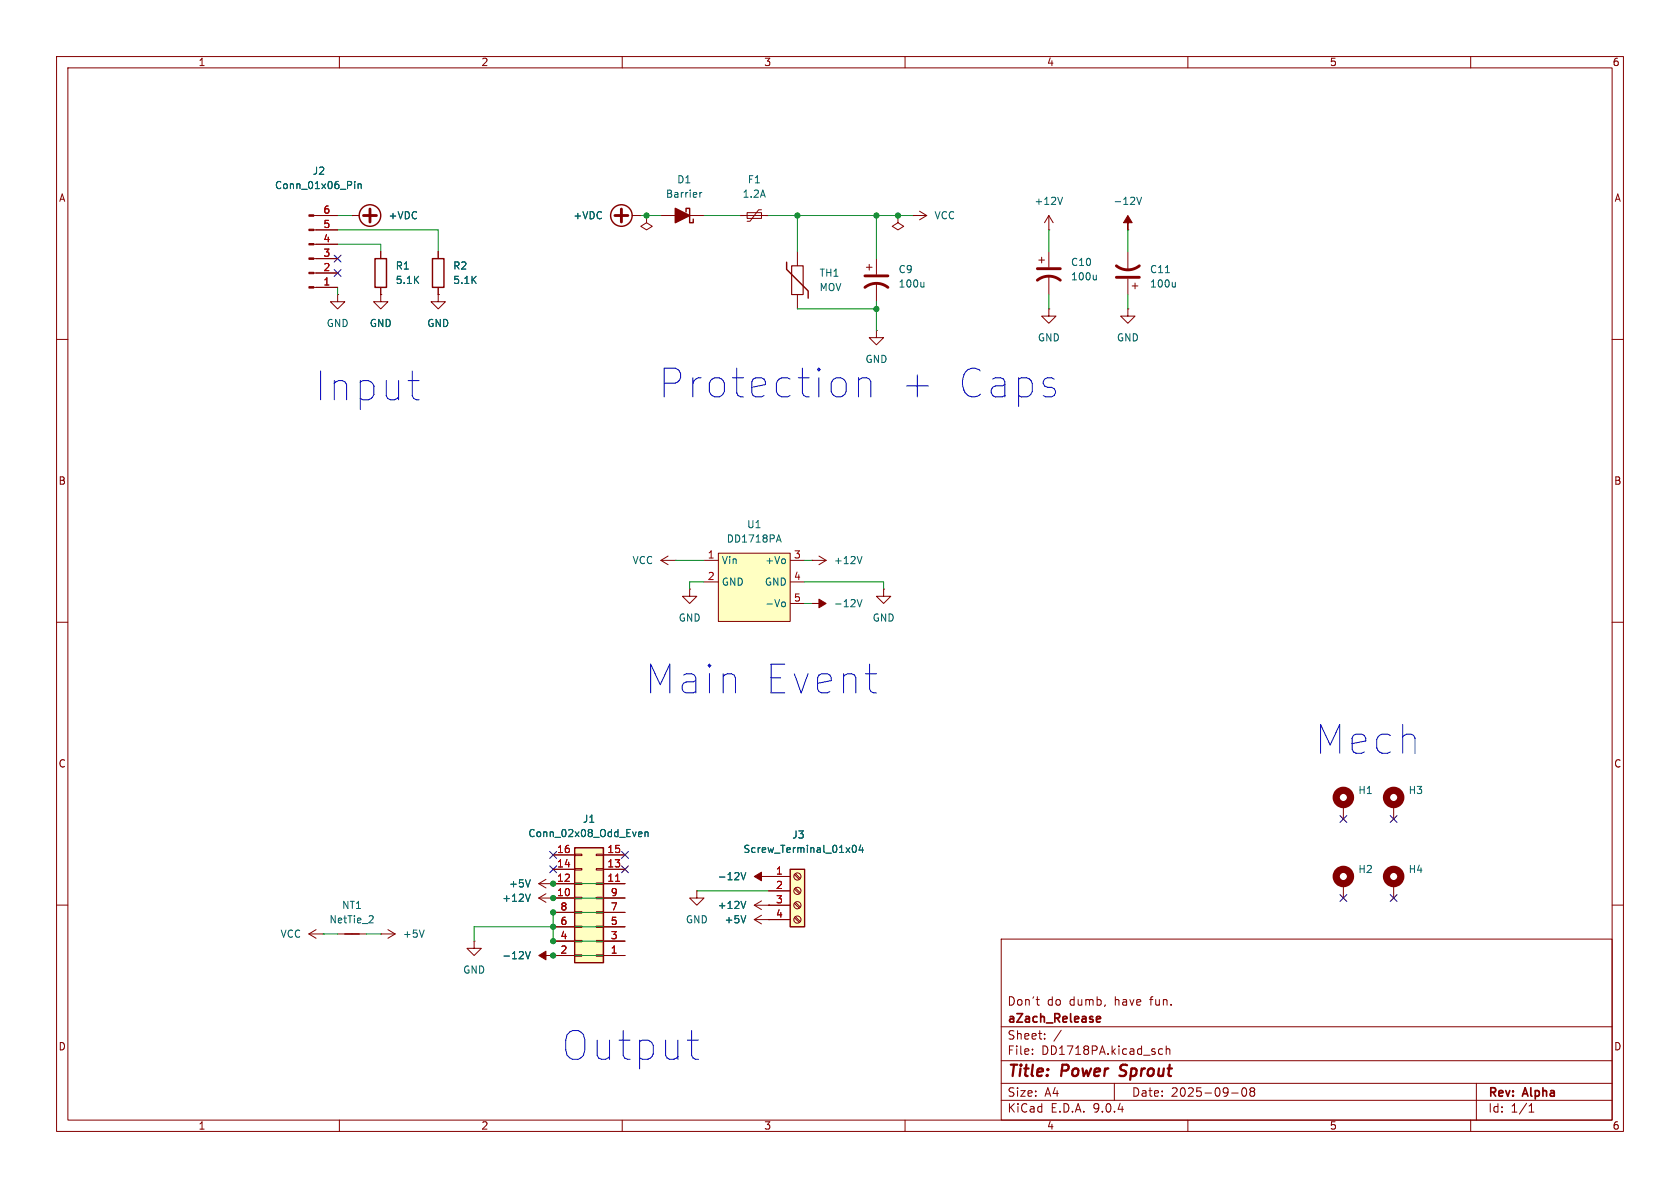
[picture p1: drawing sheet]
<svg xmlns="http://www.w3.org/2000/svg" width="297mm" height="210mm" viewBox="0 0 297 210" stroke-linecap="round" stroke-linejoin="round" font-family="sans-serif">
<g fill="none" stroke="#840000" stroke-width=".18">
<path d="M10 10h277v190h-277zM12 12h273v186h-273zM60 10v2M110 10v2M160 10v2M210 10v2M260 10v2M10 60h2M285 60h2M10 110h2M285 110h2M134.6 159.3l-1.3 .7"/>
<path d="M135.9 154.9h.1M10 160h2M59.7 165.1h5.1M133.3 162.6l1.3 .7M133.3 162.6h2.6M133.3 160l1.3 .8M133.3 160h2.6M134.6 161.8l-1.3 .8M135.9 162.6h.1M135.9 160h.1M177 166h108v32h-108zM183.2 176.7h.5"/>
<path d="M183.5 177.6l.2 .1M285 160h2M60 198v2M110 198v2M160 198v2M177 194.5h108M177 191.5h108M177 187.5h108M177 181.5h108M182.5 186.3v.1M182.5 185.5v.1M184.7 183.6v.1"/>
<path d="M184.7 182.8v.1M187.6 182.1l-1.3 2M197 191.5v3M205 186.3h.5M205 185.5h.5M206.2 185.5l.2-.1 .3 .1 .1 .9M206.2 184.9v1.5M210 198v2M217.7 193.2h1.2M219.7 192.4l.2-.1a.81 .81 0 0 1 .6 .6 .81 .81 0 0 1-.3 .8l-.2 .1a.81 .81 0 0 1-.3-1.4zM221.2 192.9l-.2-.2 .2-.4 .5 .1 .1 .2-.3 .3M221.2 192.9l-.2 .3v.5l.2 .1 .5-.1 .1-.2-.1-.4-.2-.2"/>
<path d="M221.2 192.9h.3M260 198v2M261 191.5v6.5M270.3 196.6h.9M270.5 195.5h-.2M270.7 195.1v1.5"/>
</g>
<path d="M197.9 190.1l.3 .1M198.2 188.4l-.1 .2v.4" fill="none" stroke="#840000" stroke-width=".4"/>
<path d="M193.8 180.2l.8-.2-.1-.2-.4-.1-.3 .2 .1 .7h.6" fill="none" stroke="#840000" stroke-width=".3"/>
<path d="M133.3 154.9l1.3-.7v.7h1.3h-1.3v.8z" fill="#840000" stroke="#840000" stroke-width=".18"/>
<path d="M131 154.2l.4 1.3 .4-1.3M131.8 159.3l-.4 1.3M65.7 161.9l.3 .2-.1 .3-.7 .7h.8M131.8 161.9l-.4 1.2" fill="none" stroke="#006464" stroke-width=".18"/>
<path d="M61 165.1h2.5" fill="none" stroke="#840000" stroke-width=".25"/>
<path d="M139.7 153.7h2.5v10.1h-2.5z" fill="#ffffc2"/>
<g fill="none" stroke="#840000" stroke-width=".25">
<path d="M139.7 153.7h2.5v10.1h-2.5z"/>
<circle cx="65.4" cy="38.1" r="1.9"/>
</g>
<g fill="none" stroke="#840000" stroke-width=".18">
<path d="M55.5 38.1h4.2M62.2 38.1h.1M62.2 38.1h1.3M55.5 50.8h4.2M55.5 48.3h4.2M55.5 45.7h4.2M55.5 43.2h4.2M55.5 40.6h4.2M183.6 46h1.1M184.1 45.5v1M185.4 44.5v2.7M185.4 48.8v3.3"/>
<path d="M199.4 54.6v1.3h1.3l-1.3 1.3-1.3-1.3h1.3M199.4 54.6h.1M199.4 40.6h.1M199.4 44.5v3.3M199.4 49.3v2.8M200.2 50.5h1M200.7 50v1.1M135.9 154.9h3.8M135.9 157.5h3.8M140.4 154.6l.9 .8M140.4 157.1l.9 .9M140.4 159.7l.9 .8"/>
<path d="M140.6 154.4l.9 .9M140.6 157l.9 .8M140.6 159.5l.9 .9M135.9 160h3.8M135.9 162.6h3.8M140.4 162.2l.9 .9M140.6 162.1l.9 .8"/>
<circle cx="141" cy="157.5" r=".63"/>
<circle cx="141" cy="154.9" r=".63"/>
<circle cx="141" cy="162.6" r=".63"/>
<circle cx="141" cy="160" r=".63"/>
</g>
<g fill="none" stroke="#006464" stroke-width=".18">
<path d="M62.7 32.1v.1M62.7 32.5v.8M63.3 32.5v.8M63.3 32.6l.2-.1 .3 .1 .1 .7M201 34.9l.4 1.2 .4-1.2M193.8 48.6v.9M193.8 49.4l-.2 .1M206 48.2h.8M207.8 49.9v.8M207.8 50.6l-.2 .1M150.8 149.5l.2-.1a.68 .68 0 0 1 .4 .7 .68 .68 0 0 1-.4 .6 .84 .84 0 0 1-.2-1.2zM152.2 149.4l-.3 .9h.8"/>
<path d="M152.5 149.8v.9"/>
</g>
<path d="M64.3 38.1h2.2M65.4 37v2.2M183.4 49.5a3.3 3.3 0 0 1 4.1 0M183.4 47.5h4.1M197.4 47a3.3 3.3 0 0 0 4 0M197.4 49h4" fill="none" stroke="#840000" stroke-width=".51"/>
<g fill="#840000" stroke="#840000" stroke-width=".18">
<path d="M54.6 50.7h.9v.2h-.9z"/>
<path d="M54.6 48.1h.9v.3h-.9z"/>
<path d="M54.6 45.6h.9v.2h-.9z"/>
<path d="M54.6 43.1h.9v.2h-.9z"/>
<path d="M54.6 40.5h.9v.3h-.9z"/>
<path d="M54.6 38h.9v.2h-.9z"/>
<path d="M199.4 38.1l.8 1.3h-.8v1.2v-1.2h-.8z"/>
</g>
<path d="M101.6 149.9h5.1v20.3h-5.1z" fill="#ffffc2"/>
<g fill="none" stroke="#840000" stroke-width=".25">
<path d="M121.3 37.5v-.7h.6v2.6h.7v-.7M66.3 45.7h2v5.1h-2zM76.5 45.7h2v5.1h-2zM139.1 46.4v1.2l3.8 3.8v1.3M101.6 149.9h5.1v20.3h-5.1z"/>
<circle cx="109.9" cy="38.1" r="1.9"/>
</g>
<g fill="none" stroke="#840000" stroke-width=".18">
<path d="M111.8 38.1h1.2M113 38.1h.1M114.3 38.1v1.3l1 .6-1 .6-1-.6 1-.6M114.3 38.1h.1M116.8 38.1h7.7M130.8 38.1h5.1M132.1 37.6h2.5v1h-2.5zM134.6 37.1h-.5l-1.5 2h-.5M158.7 38.1v1.3l1.1 .6-1.1 .6-1-.6 1-.6M158.7 38.1h.1M161.3 38.1h.1M161.3 38.1h2.5"/>
<path d="M162.6 37.3l1.2 .8M163.8 38.1l-1.2 .8M185.4 38.1l-.7 1.3M185.4 38.1l.8 1.3M185.4 38.1v2.5M59.7 52.1v1.2h1.3l-1.3 1.3-1.3-1.3h1.3M59.7 52.1h.1M67.3 52.1v1.2h1.3l-1.3 1.3-1.3-1.3h1.3M67.3 52.1h.1M67.3 44.5v1.2M67.3 50.8v1.3M77.5 52.1v1.2h1.2l-1.2 1.3-1.3-1.3h1.3"/>
<path d="M77.5 52.1h.1M77.5 44.5v1.2M77.5 50.8v1.3M141 44.5v2.5M141 52.1v2.5M153.2 47.2h1M153.7 46.7v1.1M154.9 58.4v1.3h1.3l-1.3 1.3-1.2-1.3h1.2M154.9 58.4h.1M154.9 45.7v2.8M154.9 50v3.3M185.4 40.6h.1"/>
<path d="M185.4 54.6v1.3h1.3l-1.3 1.3-1.3-1.3h1.3M185.4 54.6h.1M116.8 99.1h2.6M116.8 99.1l1.3 .7M118.1 98.3l-1.3 .8M119.4 99.1h.1M143.5 99.1h.1M143.5 99.1h2.5M144.8 98.3l1.2 .8M146 99.1l-1.2 .7M121.9 104.1v1.3h1.3l-1.3 1.3-1.3-1.3h1.3M121.9 104.1h.1"/>
<path d="M143.5 106.7h.1M156.2 104.1v1.3h1.3l-1.3 1.3-1.3-1.3h1.3M156.2 104.1h.1M95.2 158.8h6.4M95.2 156.2h6.4M95.2 156.2l1.3 .8M95.2 158.8l1.3 .7M96.5 155.4l-1.3 .8M96.5 158l-1.3 .8M97.8 156.2h.1M97.8 158.8h.1M97.8 153.7h3.8"/>
<path d="M97.8 151.1h3.8M101.6 158.6h1.3v.3h-1.3zM101.6 156.1h1.3v.2h-1.3zM101.6 153.5h1.3v.3h-1.3zM101.6 151h1.3v.3h-1.3zM105.4 158.6h1.3v.3h-1.3zM105.4 156.1h1.3v.2h-1.3zM105.4 153.5h1.3v.3h-1.3zM105.4 151h1.3v.3h-1.3zM106.7 158.8h3.8M106.7 156.2h3.8M106.7 153.7h3.8"/>
<path d="M106.7 151.1h3.8M123.2 157.5v1.3h1.3l-1.3 1.2-1.3-1.2h1.3M123.2 157.5h.1M237.5 142.2v2.6M246.4 142.2v2.6M83.8 166.4v1.2h1.3l-1.3 1.3-1.3-1.3h1.3M83.8 166.4h.1M97.8 168.9h.1M97.8 168.9h3.8M97.8 166.4h3.8M97.8 163.8h3.8M97.8 161.3h3.8"/>
<path d="M101.6 168.8h1.3v.2h-1.3zM101.6 166.2h1.3v.3h-1.3zM101.6 163.7h1.3v.3h-1.3zM101.6 161.2h1.3v.2h-1.3zM105.4 168.8h1.3v.2h-1.3zM105.4 166.2h1.3v.3h-1.3zM105.4 163.7h1.3v.3h-1.3zM105.4 161.2h1.3v.2h-1.3zM106.7 168.9h3.8M106.7 166.4h3.8M106.7 163.8h3.8M106.7 161.3h3.8"/>
</g>
<path d="M108.8 155.8h.8" fill="none" stroke="#a90000" stroke-width=".18"/>
<g fill="none" stroke="#006464" stroke-width=".18">
<path d="M123.7 34v.9M124.1 34l-.4 .3M187.8 34.9l-.4 1.2M163.3 49.9v.8M163.3 50.6l-.1 .1M152.4 98.4l-.4 1.2M151.5 106l.5 1.3 .4-1.3M93.7 155.5l-.4 1.3M93.7 158.1l-.4 1.2M113.1 147.1h.3l.1 .3-.6 .1M113.4 147.8l-.3 .1M114 147.2l.2-.1h.3l.1 .8"/>
<path d="M114 147.1v.8M92.9 168.2l.4 1.3 .4-1.3"/>
</g>
<g fill="none" stroke="#840000" stroke-width="1.3">
<circle cx="237.5" cy="141" r="1.27"/>
<circle cx="246.4" cy="141" r="1.27"/>
</g>
<path d="M119.4 36.8l2.5 1.3-2.5 1.3z" fill="#840000" stroke="#840000" stroke-width=".25"/>
<path d="M108.7 38.1h2.3M109.9 37v2.2M152.9 50.8a3.3 3.3 0 0 1 4.1 0M152.9 48.8h4.1" fill="none" stroke="#840000" stroke-width=".51"/>
<g fill="#840000" stroke="#840000" stroke-width=".18">
<path d="M95.2 168.9l1.3-.8v.8h1.3h-1.3v.8z"/>
<path d="M143.5 106.7h1.3v-.8l1.2 .8-1.2 .7v-.7z"/>
</g>
<path d="M140 47h2v5.1h-2z" fill="none" stroke="#840000" stroke-width=".2"/>
<path d="M127 97.8h12.7v12.1h-12.7z" fill="#ffffc2"/>
<g fill="none" stroke="#840000" stroke-width=".18">
<path d="M55.9 38.1h3.8M62.2 38.1h.1M113 38.1h.1M114.3 38.1h.1M55.9 50.8h3.8M55.9 48.3h3.8M55.9 45.7h3.8M55.9 43.2h3.8M55.9 40.6h3.8M67.3 52.1h.1M67.3 44.5v1.2M67.3 50.8v1.3"/>
<path d="M77.5 52.1h.1M77.5 44.5v1.2M77.5 50.8v1.3M124.5 99.1h2.5M127 97.8h12.7v12.1h-12.7zM139.7 99.1h2.5M124.5 102.9h2.5M139.7 102.9h2.5M139.7 106.7h2.5M97.8 156.2h.1M97.8 158.8h.1M97.8 158.8h3.8"/>
<path d="M97.8 156.2h3.8M97.8 153.7h3.8M97.8 151.1h3.8M106.7 158.8h3.8M106.7 156.2h3.8M106.7 153.7h3.8M106.7 151.1h3.8M135.9 154.9h.1M135.9 154.9h3.8M135.9 157.5h3.8M237.5 156.2v2.6M246.4 156.2v2.6"/>
<path d="M54.6 165.1h2.5M54.6 165.1l1.3 .8M55.9 164.3l-1.3 .8M57.1 165.1h.1M67.3 165.1h.1M67.3 165.1h2.5M68.6 164.3l1.2 .8M69.8 165.1l-1.2 .8M97.8 168.9h.1M97.8 168.9h3.8M97.8 166.4h3.8M97.8 163.8h3.8"/>
<path d="M97.8 161.3h3.8M106.7 168.9h3.8M106.7 166.4h3.8M106.7 163.8h3.8M106.7 161.3h3.8M135.9 162.6h.1M135.9 160h.1M135.9 160h3.8M135.9 162.6h3.8"/>
</g>
<g fill="none" stroke="#006464" stroke-width=".18">
<path d="M62.7 32.1v.1M62.7 32.5v.8M63.3 32.5v.8M63.3 32.6l.2-.1 .3 .1 .1 .7M137.4 95.5h.6M137.7 94.6l.4 1.2M138.4 106.4l.3 .1 .1 .2v.4l-.4 .2M93.7 155.5l-.4 1.3M93.7 158.1l-.4 1.2M113.1 147.1h.3l.1 .3-.6 .1M113.4 147.8l-.3 .1M114 147.2l.2-.1h.3l.1 .8"/>
<path d="M114 147.1v.8M131 154.2l.4 1.3 .4-1.3M131.8 159.3l-.4 1.3M150.8 149.5l.2-.1a.68 .68 0 0 1 .4 .7 .68 .68 0 0 1-.4 .6 .84 .84 0 0 1-.2-1.2zM152.2 149.4l-.3 .9h.8M152.5 149.8v.9M75 164.4l-.4 1.3M92.9 168.2l.4 1.3 .4-1.3M131.8 161.9l-.4 1.2"/>
</g>
<g fill="none" stroke="#840000" stroke-width="1.3">
<circle cx="237.5" cy="154.9" r="1.27"/>
<circle cx="246.4" cy="154.9" r="1.27"/>
</g>
<g fill="none" stroke="#009600" stroke-width=".18">
<path d="M59.7 38.1h2.5M113 38.1h3.8M124.5 38.1h6.3M135.9 38.1h25.4M141 38.1v6.4M154.9 38.1v7.6M59.7 43.2h7.6v1.3M59.7 40.6h17.8v3.9M59.7 50.8v1.3M141 54.6h13.9M154.9 53.3v5.1M185.4 40.6v3.9"/>
<path d="M185.4 52.1v2.5M199.4 40.6v3.9M199.4 52.1v2.5M119.4 99.1h5.1M142.2 99.1h1.3M124.5 102.9h-2.6v1.2M142.2 106.7h1.3M142.2 102.9h14v1.2M97.8 156.2h12.7M97.8 158.8h12.7M123.2 157.5h12.7M57.1 165.1h2.6"/>
<path d="M64.8 165.1h2.5M97.8 168.9h12.7M110.5 163.8h-26.7v2.6M110.5 161.3h-12.7v5.1h12.7"/>
</g>
<g fill="none" stroke="#000084" stroke-width=".18">
<path d="M59.1 45.1l1.2 1.2M59.1 47.7l1.2 1.2M60.3 45.1l-1.2 1.2M60.3 47.7l-1.2 1.2M97.2 150.5l1.2 1.2M97.2 153.1l1.2 1.2M98.4 150.5l-1.2 1.2M98.4 153.1l-1.2 1.2M109.9 150.5l1.2 1.2M109.9 153.1l1.2 1.2M111.1 150.5l-1.2 1.2M111.1 153.1l-1.2 1.2"/>
<path d="M236.9 158.1l1.2 1.3M236.9 144.2l1.2 1.2M238.1 158.1l-1.2 1.3M238.1 144.2l-1.2 1.2M245.8 144.2l1.2 1.2M245.8 158.1l1.2 1.3M247 144.2l-1.2 1.2M247 158.1l-1.2 1.3"/>
</g>
<path d="M72.2 67.3h1.9M73.6 70.7h.5M151.8 66.8v3.4M151.8 67.3a1.26 1.26 0 0 1 2.1 .2v2.7M121.5 183.9h2M122.5 187l.5 .3h.5" fill="none" stroke="#0000c2" stroke-width=".18"/>
<path d="M108.8 155.8h.8" fill="none" stroke="#a90000" stroke-width=".18"/>
<g fill="#009600" stroke="#009600" stroke-width=".18">
<circle cx="97.8" cy="156.2" r=".46"/>
<circle cx="97.8" cy="158.8" r=".46"/>
<circle cx="97.8" cy="163.8" r=".46"/>
<circle cx="97.8" cy="161.3" r=".46"/>
<circle cx="97.8" cy="168.9" r=".46"/>
<circle cx="97.8" cy="166.4" r=".46"/>
<circle cx="158.7" cy="38.1" r=".46"/>
<circle cx="154.9" cy="38.1" r=".46"/>
<circle cx="154.9" cy="54.6" r=".46"/>
<circle cx="114.3" cy="38.1" r=".46"/>
<circle cx="141" cy="38.1" r=".46"/>
</g>
<g font-size="7.1" fill="#0000c2">
<text x="55.7" y="71.1">Input</text>
<text x="116.5" y="70.6">Protection</text>
<text x="158.7" y="70.6">+</text>
<text x="168.4" y="70.6">Caps</text>
<text x="114.1" y="122.9">Main</text>
<text x="134.8" y="122.9">Event</text>
<text x="232.5" y="133.6">Mech</text>
<text x="99.3" y="187.7">Output</text>
</g>
<g font-size="2.8" fill="#840000">
<text x="178" y="190.9">Title:</text>
<text x="187.7" y="190.9">Power</text>
<text x="198.8" y="190.9">Sprout</text>
</g>
<g font-size="2.1" fill="#840000">
<text x="178" y="178">Don't</text>
<text x="185.1" y="178">do</text>
<text x="189.1" y="178">dumb,</text>
<text x="197.2" y="178">have</text>
<text x="203.6" y="178">fun.</text>
<text x="178" y="184">Sheet:</text>
<text x="178" y="181.2">aZach_Release</text>
<text x="178" y="186.7">File:</text>
<text x="184.1" y="186.7">DD1718PA.kicad_sch</text>
<text x="178" y="196.9">KiCad</text>
<text x="178" y="194.1">Size:</text>
<text x="184.7" y="194.1">A4</text>
<text x="185.7" y="196.9">E.D.A.</text>
<text x="193.3" y="196.9">9.0.4</text>
<text x="200" y="194.1">Date:</text>
<text x="207" y="194.1">2025-09-08</text>
<text x="263" y="194.3">Rev:</text>
<text x="263" y="196.9">Id:</text>
<text x="267.1" y="196.9">1/1</text>
<text x="269.4" y="194.3">Alpha</text>
</g>
<g font-size="1.8" fill="#840000">
<text x="35" y="11.9">1</text>
<text x="85" y="11.9">2</text>
<text x="135" y="11.9">3</text>
<text x="185" y="11.9">4</text>
<text x="235" y="11.9">5</text>
<text x="285" y="11.9">6</text>
<text x="10.3" y="35.9">A</text>
<text x="285.3" y="35.9">A</text>
<text x="10.3" y="85.9">B</text>
<text x="285.3" y="85.9">B</text>
<text x="10.3" y="135.9">C</text>
<text x="285.3" y="135.9">C</text>
<text x="10.3" y="185.9">D</text>
<text x="285.3" y="185.9">D</text>
<text x="35" y="199.9">1</text>
<text x="85" y="199.9">2</text>
<text x="135" y="199.9">3</text>
<text x="185" y="199.9">4</text>
<text x="235" y="199.9">5</text>
<text x="285" y="199.9">6</text>
</g>
<g font-size="1.8" fill="#006464">
<text x="48.5" y="33.6">Conn_01x06_Pin</text>
<text x="55.2" y="31.1">J2</text>
<text x="117.6" y="35.2">Barrier</text>
<text x="119.6" y="32.6">D1</text>
<text x="131.2" y="35.2">1.2A</text>
<text x="132.1" y="32.6">F1</text>
<text x="68.6" y="39">+VDC</text>
<text x="101.3" y="39">+VDC</text>
<text x="165.1" y="39">VCC</text>
<text x="182.8" y="36.4">+12V</text>
<text x="196.7" y="36.4">-12V</text>
<text x="69.9" y="47.9">R1</text>
<text x="80" y="47.9">R2</text>
<text x="189.2" y="47.2">C10</text>
<text x="69.9" y="50.4">5.1K</text>
<text x="80" y="50.4">5.1K</text>
<text x="144.8" y="51.7">MOV</text>
<text x="144.8" y="49.1">TH1</text>
<text x="158.8" y="48.5">C9</text>
<text x="158.8" y="51">100u</text>
<text x="189.2" y="49.8">100u</text>
<text x="203.2" y="51">100u</text>
<text x="203.2" y="48.5">C11</text>
<text x="57.7" y="58">GND</text>
<text x="65.3" y="58">GND</text>
<text x="75.4" y="58">GND</text>
<text x="152.9" y="64.4">GND</text>
<text x="183.4" y="60.6">GND</text>
<text x="197.4" y="60.6">GND</text>
<text x="132" y="93.6">U1</text>
<text x="111.7" y="99.9">VCC</text>
<text x="127.5" y="99.9">Vin</text>
<text x="128.4" y="96.1">DD1718PA</text>
<text x="135.2" y="99.9">+Vo</text>
<text x="147.3" y="99.9">+12V</text>
<text x="127.5" y="103.7">GND</text>
<text x="135.1" y="103.7">GND</text>
<text x="135.2" y="107.5">-Vo</text>
<text x="147.3" y="107.5">-12V</text>
<text x="119.9" y="110.1">GND</text>
<text x="154.2" y="110.1">GND</text>
<text x="240" y="140.6">H1</text>
<text x="248.9" y="140.6">H3</text>
<text x="93.3" y="148.2">Conn_02x08_Odd_Even</text>
<text x="102.9" y="145.6">J1</text>
<text x="140" y="148.4">J3</text>
<text x="126.8" y="155.8">-12V</text>
<text x="131.3" y="151">Screw_Terminal_01x04</text>
<text x="240" y="154.5">H2</text>
<text x="248.9" y="154.5">H4</text>
<text x="60.4" y="160.9">NT1</text>
<text x="88.7" y="159.6">+12V</text>
<text x="89.9" y="157.1">+5V</text>
<text x="126.8" y="160.9">+12V</text>
<text x="49.5" y="166">VCC</text>
<text x="58.1" y="163.4">NetTie_2</text>
<text x="71.1" y="166">+5V</text>
<text x="121.2" y="163.4">GND</text>
<text x="128" y="163.4">+5V</text>
<text x="81.8" y="172.3">GND</text>
<text x="88.7" y="169.8">-12V</text>
</g>
<g font-size="1.8" fill="#a90000">
<text x="57.1" y="40.4">5</text>
<text x="57.1" y="37.8">6</text>
<text x="57.1" y="45.5">3</text>
<text x="57.1" y="42.9">4</text>
<text x="57.1" y="50.5">1</text>
<text x="57.1" y="48">2</text>
<text x="125" y="98.8">1</text>
<text x="140.3" y="98.8">3</text>
<text x="125" y="102.6">2</text>
<text x="140.3" y="102.6">4</text>
<text x="140.3" y="106.4">5</text>
<text x="98.4" y="156">12</text>
<text x="98.4" y="153.4">14</text>
<text x="98.4" y="150.9">16</text>
<text x="107.3" y="156">11</text>
<text x="107.3" y="153.4">13</text>
<text x="107.3" y="150.9">15</text>
<text x="137.1" y="154.7">1</text>
<text x="98.4" y="158.5">10</text>
<text x="99" y="161">8</text>
<text x="107.9" y="161">7</text>
<text x="107.9" y="158.5">9</text>
<text x="137.1" y="157.2">2</text>
<text x="137.1" y="159.8">3</text>
<text x="99" y="166.1">4</text>
<text x="99" y="163.6">6</text>
<text x="107.9" y="166.1">3</text>
<text x="107.9" y="163.6">5</text>
<text x="137.1" y="162.3">4</text>
<text x="99" y="168.7">2</text>
<text x="107.9" y="168.7">1</text>
</g>
</svg>
